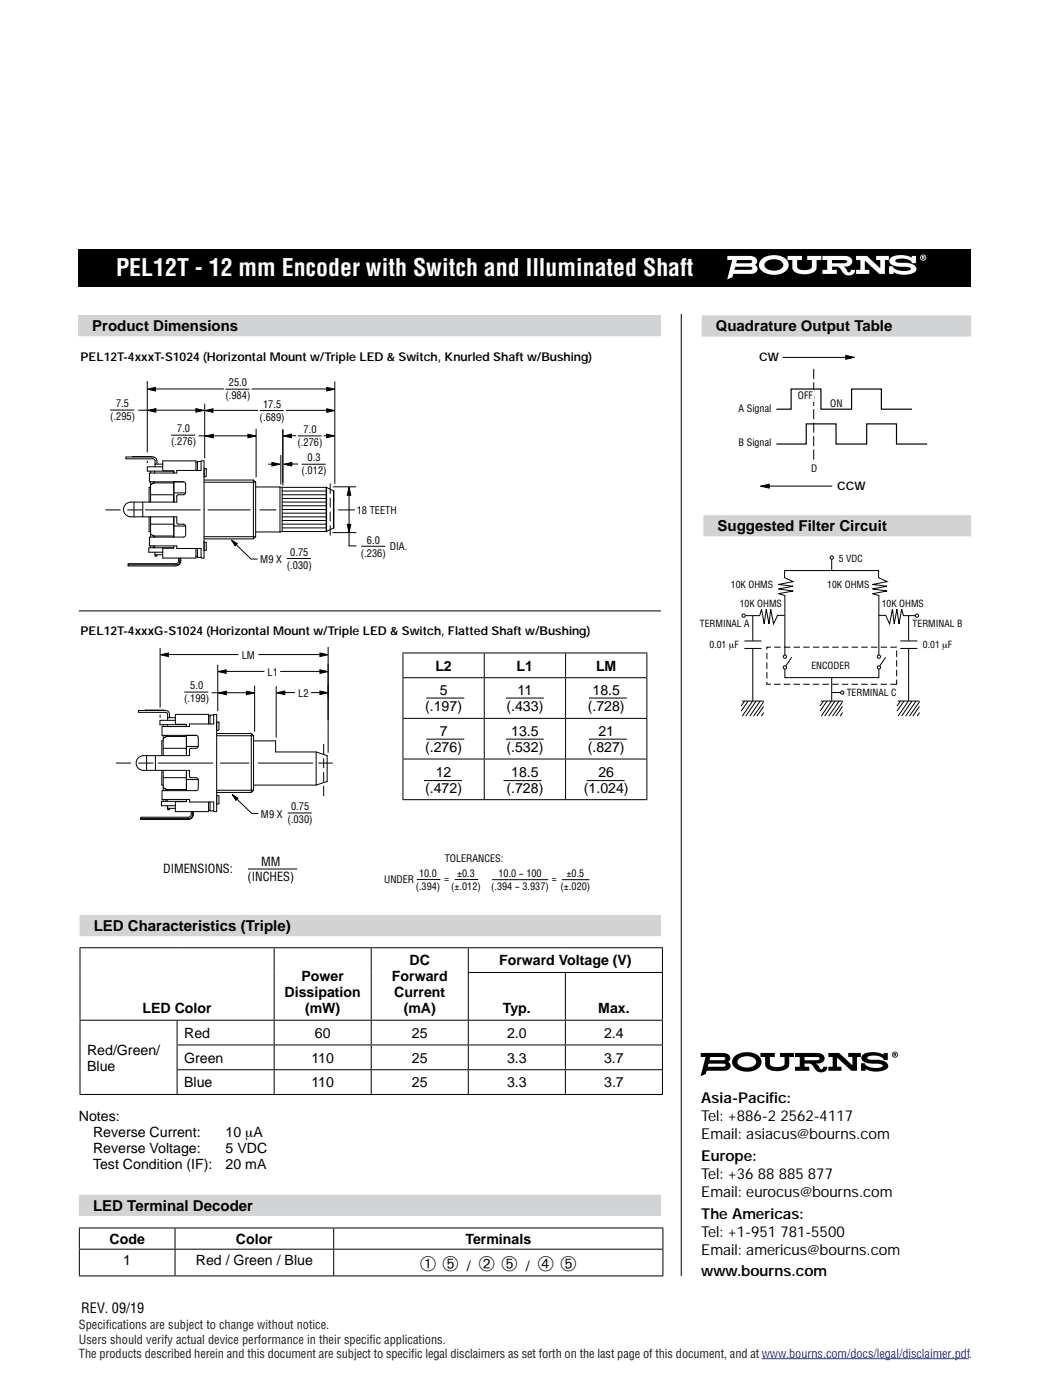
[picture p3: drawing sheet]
<svg xmlns="http://www.w3.org/2000/svg" width="210mm" height="279mm" viewBox="0 0 210 279" stroke-linecap="round" stroke-linejoin="round" font-family="sans-serif">
<path d="M15.7 49.7h178.1v7.5h-178.1z" fill="#000"/>
<g fill="#fff">
<path d="M157.2 51.1h2.9v.8h-1v1.4a1.59 1.59 0 0 0 1.8 .6 1.04 1.04 0 0 0 1.1-.6v-1.4h-.9v-.8h2.8v.8h-.9v1.5a2.1 2.1 0 0 1-2.4 1.3 2.91 2.91 0 0 1-2.4-.8l-.1-2h-.9z"/>
<path d="M170.9 51.1h2.1l2.7 2.5v-1.7h-.8v-.8h2.5v.8h-.8v2.8h-1.1l-2.9-2.7v1.9h.9v.8h-2.6v-.8h.8v-2h-.8z"/>
<path d="M177.9 51.3a4.5 4.5 0 0 1 4.1 .1v-.3h.8v1.4h-.8a2.21 2.21 0 0 0-2.7-.8l-.6 .2v.3l.5 .2h1.1a2.68 2.68 0 0 1 2.5 1 .91 .91 0 0 1-.8 1.2 4.4 4.4 0 0 1-3.7-.3v.4h-.9v-1.6h.8a2.17 2.17 0 0 0 2.2 1l1.1-.2 .3-.3a2.62 2.62 0 0 0-2.2-.4 2.54 2.54 0 0 1-2-.7l-.1-.4 .1-.5z"/>
<path d="M184.1 51.2v.2h.2v-.2zM184 51.1h.4v.3l.1 .4h-.1l-.2-.3-.1 .3h-.1zM183.8 51.4a.47 .47 0 0 0 .9 0 .47 .47 0 0 0-.9 0zM183.6 51.4a.61 .61 0 0 1 1.2 0 .61 .61 0 0 1-1.2 0z"/>
<path d="M146.7 53.2h3l.3 .1 .2 .2-.2 .3-.5 .1h-2.9zM147.1 51.9h2.6l.4 .3-.2 .3h-.4h-2.6zM145.2 51.1v.8h.9l-1 3.9 1.1-.5 .1-.6h3.6a.99 .99 0 0 0 1.2-.6 .99 .99 0 0 0-.4-1.2 .93 .93 0 0 0 .4-1.1 .93 .93 0 0 0-.9-.7z"/>
<path d="M152.9 52.2a2.59 2.59 0 0 1 3.3 .3 1.1 1.1 0 0 1-1.1 1.5 2 2 0 0 1-2.6-1.1zM152.1 51.7a1.58 1.58 0 0 0-.6 1.5 1.58 1.58 0 0 0 1.1 1.2 3.8 3.8 0 0 0 4.5-.6 1.72 1.72 0 0 0-1.3-2.7 4.2 4.2 0 0 0-3.7 .6z"/>
<path d="M166.1 51.9h2.5l.5 .3-.2 .3h-.4h-2.4zM164.1 51.1v.8h1v2h-1v.8h2.9v-.8h-.9v-.7a1.55 1.55 0 0 1 2 1 1.42 1.42 0 0 0 1.2 .8 1.42 1.42 0 0 0 1.3-.8v-.3h-.8v.2l-.3 .3a.59 .59 0 0 1-.6-.7l-.6-.5a1.27 1.27 0 0 0 1.7-1.3 1.39 1.39 0 0 0-1.4-.8z"/>
</g>
<path d="M15.7 254.6h116.7M15.7 249.3h116.7M15.7 245.1h116.7M15.8 249.4v5.1M15.8 245.2v4M34.9 249.4v5.1M34.9 245.2v4M66.6 249.4v5.1M66.6 245.2v4M132.3 249.4v5.1M132.3 245.2v4" fill="none" stroke="#000" stroke-width=".2"/>
<path d="M140 65.1h53.8" fill="none" stroke="#d1d3d4" stroke-width="4.2" stroke-linecap="butt"/>
<path d="M162.4 73.6v18.1" fill="none" stroke="#000" stroke-width=".2" stroke-dasharray="2 .7 2 .7 2 .7" stroke-linecap="butt"/>
<path d="M158.9 77.9h3.5v2.2h-3.5z" fill="#fff"/>
<path d="M155 81.7h2.9v-4.1h5.9v4.1h6.1v-4.1h6v4.1h6.1M155 88.6h5.9v-4h6v4h6.1v-4h5.9v4h6.1" fill="none" stroke="#000" stroke-width=".23"/>
<g fill="#000">
<path d="M29.4 77.7l1.6-.4v.7zM65.2 77.3l1.6 .4-1.6 .3zM168.8 70.9l1.7 .4-1.7 .4zM29.5 81.9l1.6-.4v.8zM39.1 81.5l1.6 .4-1.6 .4zM40.9 81.9l1.6-.3v.7zM41 87l1.6-.3v.7zM49.5 86.7l1.6 .3-1.6 .4zM54.3 92.3l1.6 .3-1.6 .4zM56.6 87l1.6-.4v.7zM56.6 92.6l1.6-.3v.7zM65.2 86.6l1.6 .4-1.6 .3z"/>
<path d="M65.2 81.6l1.6 .3-1.6 .4zM69.7 97.2l.3 1.6h-.7zM151.8 97l1.7-.4v.8zM46.2 107.8l1.2 .7-.5 .4zM69.3 104.7h.7l-.3 1.6zM32 130.7l1.6-.4v.7zM43.5 134l1.6-.3v.7zM43.6 138.3l1.6-.4v.7zM49.2 137.9l1.6 .4-1.6 .3zM55.2 138.3l1.6-.4v.7zM63.9 137.9l1.6 .4-1.6 .3zM63.9 133.7l1.6 .3-1.6 .4z"/>
<path d="M63.9 130.3l1.6 .4-1.6 .3zM46.3 158.5l1.2 .8-.4 .4z"/>
</g>
<g fill="none" stroke="#000" stroke-width=".2">
<path d="M29.4 76v14.3M29.4 77.7l1.6-.4v.7zM30.8 77.6h13.9M45 77.7h4.8M50.2 77.6h15.4M65.2 77.3l1.6 .4-1.6 .3zM66.8 76.1v20.4M136 62.7v192M156.2 71.3h14.1M168.8 70.9l1.7 .4-1.7 .4zM22 81.8h4.8M26.5 91.2h3.7"/>
<path d="M27.6 81.9h11.9M29.4 91.9v.5M29.5 81.9l1.6-.4v.8zM29.8 94.4h5.5v-.5h4.8v-1.9h.6v19.4h-.6v-1.9h-4.8v-.6h-5.5v-1.7h6.8l.3-.2 .2-.3-.1-1.8-.4-.3-1.2-.1-.1-1.4h-9.2a1.47 1.47 0 0 1-1.5-1.4 1.47 1.47 0 0 1 1.5-1.5h9.2l.1-1.4 1.2-.1 .4-.2 .1-1.9-.3-.4h-7zM30.1 96.2v.6l.2-.3h.3v-.1h.3v-.2M30.1 96.8v3.4M30.1 97.3h-.3v2.9M30.1 94v.4M30.6 96.2v.2M30.9 96.4h3.8M30.9 94v.4M30.9 92.6h1.6"/>
<path d="M31.3 92.6v-.7a.76 .76 0 0 0-.7-.7h-5.5v.4h5.6l.2 .3v1.3M32.5 93.2h-3.1v.8h5.3h-2.2v-2h6.6v1.9M34.2 86.8h4.8M34.7 96.4v2.3h-4.6M34.7 96.4v-.2v4v-1.5M34.7 98.4h2.3M34.7 94v.4M39.1 81.5l1.6 .4-1.6 .4zM39.1 92.3h.3M39.6 87h10M40.1 92.1h-.7v1.8M40.7 93.4l.5 .2v1.5l-.5 .1z"/>
<path d="M40.7 95.8h9.9l.4 .4M40.7 96.2h10.3M40.9 80.6v10.9M40.9 81.9l1.6-.3v.7zM41 87l1.6-.3v.7zM42.2 81.9h9.3M49.5 86.7l1.6 .3-1.6 .4zM50.6 95.8v11.7M51 97.2h4.9v9M51 96.2v10.9l-.4 .4h-9.9M51.1 85.6v9.7M51.8 81.9h4.8"/>
<path d="M53.5 92.6h2.2M54.3 92.3l1.6 .3-1.6 .4zM55.9 97.2l9.2 .1 1.5 .7M56 90.8v5.9M56.3 98.7h8.8M56.3 98h8.8M56.3 99.5h8.8M56.3 97.3v8.8M56.4 85.7v11.2M56.6 87l1.6-.4v.7zM56.6 92.6l1.6-.3v.7zM57 81.9h8.6"/>
<path d="M57.9 87h1.2M58 92.6h1.5M59.4 87h4.8M60.2 92.6h4.8M64.6 87h1M65.2 86.6l1.6 .4-1.6 .3zM65.2 81.6l1.6 .3-1.6 .4zM65.9 96.6v1.9M65.9 99.4v1.8M66.4 97.2h4.7M69.7 97.2l.3 1.6h-.7zM69.7 98v11h1.4"/>
<path d="M151.8 97l1.7-.4v.8zM152 97h14.1M21.1 101.8h2.9M25.5 101.8h2.9M26.7 100.2v2.9M28.5 100.2v2.9M29 101.8h11M29.8 103.1v3h.3M30.1 103.1v1.5h4.6M30.1 108.9v.4M30.1 106.5l.2 .3h.3v.2h.3M30.1 104.6v2.6"/>
<path d="M30.6 107v.2M30.6 108.9v.4M30.9 109.3h-1.2v.9h2.8M30.9 108.9v.4M30.9 109.3h3.8M30.9 110.7v.3h.4v-.3M30.9 110.7h1.6M30.9 110.2v.5M34.7 103.1v4.1M34.7 108.9v.5h-2.2v2h6.6v-1.9M34.7 107h-3.8v.2M34.7 105h2.3"/>
<path d="M35.6 111.4v.8l-.5 .3h-9.5v.4h9.3a1.18 1.18 0 0 0 1.2-1.5M35.9 111.4v.7a.6 .6 0 0 1-.8 .6h-9.5M39.1 111.1h.3M39.4 109.5v1.7h.7M40.7 108.1l.5 .2v1.5l-.5 .1M40.7 107.1h10.3M41.5 101.8h8.5M46.2 107.8l1.2 .7-.5 .4zM47 108.5l3.1 3.1h1.3M51 106.2h4.9M51.9 101.8h3.2M56.3 101.7h8.8"/>
<path d="M56.3 100.2h8.8M56.3 100.9h8.8M56.3 104.6h8.8M56.3 103.1h8.8M56.3 102.4h8.8M56.3 103.9h8.8M56.3 105.4h8.8M57.3 111.5h4.8M65.9 102.2v1.8M65.9 104.9v1.9M66.3 106.3h4.8M66.6 105.4l-1.5 .7-9.2 .1"/>
<path d="M67.5 101.8h3.3M69.3 104.7h.7l-.3 1.6zM72.1 109h4.8M166 111.6v2.2M166.3 113.9h9v1.4l1.7 .8-2.9 .5 2.9 .4-2.9 .5 2.9 .5-2.9 .5 1.3 .3v11.9M166.5 113.9h-9.9v1.4l1.7 .8-2.9 .5 2.9 .4-2.9 .5 2.9 .5-2.9 .5 1.2 .3v11.9M15.7 121.9h116.2M32 129.3v11.9M32 130.7l1.6-.4v.7zM33.4 130.6h14.2M36.8 138.1h4.8M42.2 138.3h7.1"/>
<path d="M43.5 132.7v9.2M43.5 134l1.6-.3v.7zM43.6 138.3l1.6-.4v.7zM44.9 134h7.9M49.2 137.9l1.6 .4-1.6 .3zM50.8 136.8v9.2M51.6 130.6h12.7M55.1 136.9v10.3M55.2 138.3l1.6-.4v.7zM55.9 134h8.4M56.6 138.2h2.3M62 138.2h2.3"/>
<path d="M63.9 137.9l1.6 .4-1.6 .3zM63.9 133.7l1.6 .3-1.6 .4zM63.9 130.3l1.6 .4-1.6 .3zM65.5 129.1v21.1M80.3 130.3h48.9M80.3 135.3h48.9M80.4 130.4v4.8M80.4 135.3v8M85.1 139.3h7.6M96.6 130.4v4.8M96.6 135.3v8M101 139.3h7.5"/>
<path d="M112.9 130.4v4.8M112.9 135.3v8M117.5 139.3h7.6M129.1 130.4v4.8M129.1 135.3v8M148.1 139.9h4.3M148.6 129.4h3.4M148.6 127.9h3.4M148.6 139.9l-.7 1M149.3 139.9l-1.4 2M150.2 139.9l-2.1 3M150.2 122.9v5"/>
<path d="M150.2 129.5v10.4M150.9 139.9l-2.1 3M151.7 139.9l-2.1 3M156.6 122.8h-1.4l-.8 1.7-.6-2.9-.3 2.9-.6-2.9-.4 2.9-.5-2.9-.4 1.3h-2.8M156.6 133.6v1.6h18.8v-1.6M158 131.2l-1.2 1.7M163.8 139.9h4.4M164.3 139.9l-.7 1M165.1 139.9l-1.5 2M165.9 139.9l-2 3M166 135.3v4.6M166.1 138.2h1.6"/>
<path d="M166.6 139.9l-2 3M167.5 139.9l-2.1 3M175.3 122.8h1.5l.7 1.7 .6-2.9 .4 2.9 .5-2.9 .4 2.9 .5-2.9 .4 1.3h2.5M176.8 131.2l-1.2 1.7M179.2 139.9h4.3M179.7 129.4h3.4M179.7 127.9h3.4M179.7 139.9l-.7 1M180.4 139.9l-1.4 2M181.3 139.9l-2.1 3M181.3 122.9v5M181.3 129.5v10.4"/>
<path d="M182 139.9l-2.1 3M182.8 139.9l-2.1 3M23.2 152.3h2.9M27.7 152.3h2.9M29 141.8h3.7M29.3 150.8v2.9M31 150.8v2.9M31.6 152.3h10.9M32 142.6v.6M32.3 153.7v3h.3M32.6 157.1l.3 .3h.2v.2h.3M32.6 153.7v1.5h4.6"/>
<path d="M32.6 159.5v.4M32.6 146.8v.6l.3-.3h.2v-.1h.3v-.2M32.6 147.4v3.4M32.6 147.9h-.3v2.9M32.6 144.6v.4M32.6 155.2v2.6M33.1 157.6v.2M33.1 159.5v.4M33.1 146.8v.2M33.4 159.9h-1.2v.9h2.8M33.4 159.5v.4M33.4 159.9h3.8"/>
<path d="M33.4 147h3.8M33.4 144.6v.4M33.5 143.2h1.5M33.8 143.2v-.7a.76 .76 0 0 0-.7-.7h-5.5v.4h5.6l.3 .3v1.3M35 142.6v1.9l2.2 .1h-5.3v-.8h3.1M35 142.6h6.6v1.9M37.2 159.5v.5h-2.2v2M37.2 157.6h-3.8v.2M37.2 147v-.2v4v-1.5M37.2 153.7v4.1M37.2 149h2.4M37.2 155.6h2.4"/>
<path d="M37.2 147v2.3h-4.6M37.2 144.5v.5M39.1 146.8l.3 .1 .2 .3-.1 1.9-.4 .2-1.2 .1-.1 1.4h-9.2a1.47 1.47 0 0 0-1.4 1.5 1.47 1.47 0 0 0 1.4 1.4h9.2l.1 1.4 1.2 .1 .4 .3 .1 1.8-.2 .4-.3 .1h-6.8v1.7h5.5v.6h4.9v1.9h.5v-19.4h-.5v1.9h-4.9v.5h-5.5v1.8h6.9M41.6 142.9h.3M42.7 142.7h-.8v1.8M43.2 144l.5 .2v1.5l-.5 .1zM43.2 158.7l.5 .2v1.5l-.5 .1M43.2 146.4h6.9l.5 .4M43.2 157.7h7.4M43.2 146.8h7.4M44 152.3h5.7M46.3 158.5l1.2 .8-.4 .4z"/>
<path d="M47.1 159.3l3.2 3.1h1.3M50.1 146.4v11.7M50.6 147.9h4.4v2.2h8.1l2.2 .7v5.2l-2.2 .7v-6.6M50.6 157.7l-.5 .4h-6.9M50.6 146.8v10.9M50.6 156.7h12.5M51.5 152.3h10.9M63.6 152.3h2.8M64.6 148.5v2M64.6 151.4v1.8M64.6 154.1v1.9M64.6 156.9v1.9"/>
<path d="M80.3 159.6h48.9M80.3 143.4h48.9M80.3 151.5h48.9M80.4 143.5v7.9M80.4 151.6v7.9M84.6 155.8h7.6M85.1 147.5h7.6M96.6 143.5v7.9M96.6 151.6v7.9M100.5 155.8h7.6M101 147.5h7.5M112.9 143.5v7.9"/>
<path d="M112.9 151.6v7.9M117.1 155.8h7.6M117.5 147.5h7.6M129.1 143.5v7.9M129.1 151.6v7.9M152.4 141l-1.3 1.9M152.4 140.1l-2 2.8M152.4 142.2l-.5 .7M168.2 140.1l-2.1 2.8M168.2 141l-1.4 1.9M168.2 142.2l-.5 .7M183.5 141l-1.3 1.9"/>
<path d="M183.5 140.1l-2 2.8M183.5 142.2l-.5 .7M33.5 161.3v.3h.3v-.3M33.5 161.3h1.5M33.5 160.8v.5M38.2 162a.85 .85 0 0 1-.5 1.1h-9.6v.4h9.3a1.17 1.17 0 0 0 1.2-1.5M38.4 162v.7a.62 .62 0 0 1-.8 .6h-9.5M41.6 160.1v1.9h-6.6M41.6 161.7h.3M41.9 160.1v1.7h.8M49.5 173.4h9.8M57.4 162.2h4.8"/>
<path d="M83.2 175.5h4.7M90.8 175.5h4.7M98.2 175.6h11.2M112.1 175.6h5.5M15.9 189.1h116.4M16 189.2v14.3M54.7 189.2v14.3M74.1 189.2v14.3M93.4 194.1h38.9M93.5 189.2v4.8M93.5 194.2v9.3M112.8 194.2v9.3"/>
<path d="M132.2 189.2v4.8M132.2 194.2v9.3M15.9 218.4h116.4M15.9 203.6h116.4M16 203.7v14.6M35.3 208.5h97M35.3 213.5h97M35.3 203.7v4.8M35.3 208.6v4.8M35.3 213.6v4.7M54.7 203.7v4.8M54.7 208.6v4.8"/>
<path d="M54.7 213.6v4.7M74.1 203.7v4.8M74.1 208.6v4.8M74.1 213.6v4.7M93.5 203.7v4.8M93.5 208.6v4.8M93.5 213.6v4.7M112.8 203.7v4.8M112.8 208.6v4.8M112.8 213.6v4.7M132.2 203.7v4.8M132.2 208.6v4.8"/>
<path d="M132.2 213.6v4.7"/>
<circle cx="166" cy="111.3" r=".33"/>
<circle cx="148.4" cy="122.9" r=".33"/>
<circle cx="156.6" cy="133.2" r=".33"/>
<circle cx="156.6" cy="131.1" r=".33"/>
<circle cx="168.1" cy="138.2" r=".33"/>
<circle cx="175.4" cy="133.2" r=".33"/>
<circle cx="175.4" cy="131.1" r=".33"/>
<circle cx="183" cy="122.9" r=".33"/>
</g>
<path d="M15.6 65h116.3M140.4 104.9h53.4M15.9 184.7h116M15.7 240.6h116.2" fill="none" stroke="#d1d3d4" stroke-width="4.2" stroke-linecap="butt"/>
<path d="M153 129.2h26v7.4h-26z" fill="none" stroke="#000" stroke-width=".2" stroke-dasharray="1.3 .6" stroke-linecap="butt"/>
<path d="M65.1 97.3v8.8M66.6 98v7.4" fill="none" stroke="#000" stroke-width=".29"/>
<path d="M152 271.2h41.3" fill="none" stroke="#00f" stroke-width=".2"/>
<g fill="#000100">
<path d="M151.8 210.1h2.8v.8h-.9v1.4a1.57 1.57 0 0 0 1.8 .6 1.03 1.03 0 0 0 1.1-.6v-1.4h-.9v-.8h2.7v.8h-.9v1.6a2.09 2.09 0 0 1-2.4 1.3 2.88 2.88 0 0 1-2.3-.9l-.1-2h-.9z"/>
<path d="M165.3 210.1h2.2l2.6 2.5v-1.7h-.8v-.8h2.5v.8h-.8v2.8h-1.1l-2.9-2.6v1.8h.9v.8h-2.6v-.8h.9v-2h-.9z"/>
<path d="M172.3 210.4a4.5 4.5 0 0 1 4 .1v-.4h.9v1.5h-.8a2.19 2.19 0 0 0-2.7-.9l-.6 .3v.2l.5 .3h1.1a2.66 2.66 0 0 1 2.5 .9 .9 .9 0 0 1-.8 1.2 4.3 4.3 0 0 1-3.7-.3v.4h-.9v-1.5h.8a2.16 2.16 0 0 0 2.2 .9l1.1-.1 .3-.3a2.6 2.6 0 0 0-2.2-.4 2.52 2.52 0 0 1-2-.8l-.1-.4 .1-.4z"/>
<path d="M178.5 210.3v.1h.2v-.1zM178.3 210.2h.5l-.1 .3 .2 .3h-.2l-.1-.2-.1 .2h-.2zM178.1 210.5a.5 .5 0 0 0 1 0 .5 .5 0 0 0-1 0zM178 210.5a.6 .6 0 0 1 1.2 0 .6 .6 0 0 1-1.2 0z"/>
<path d="M141.4 212.3h3h.2l.2 .3-.2 .2-.4 .1h-3zM141.8 210.9h2.5l.5 .3-.2 .3-.4 .1h-2.6zM139.8 210.1v.8h1l-1 3.9 1-.5 .2-.6h3.6a.98 .98 0 0 0 1.1-.6 .98 .98 0 0 0-.4-1.2 .92 .92 0 0 0 .4-1 .92 .92 0 0 0-.9-.7z"/>
<path d="M147.5 211.3a2.57 2.57 0 0 1 3.3 .3 1.09 1.09 0 0 1-1.1 1.4 1.98 1.98 0 0 1-2.5-1.1zM146.7 210.7a1.57 1.57 0 0 0-.6 1.6 1.57 1.57 0 0 0 1.2 1.2 3.8 3.8 0 0 0 4.4-.7 1.71 1.71 0 0 0-1.3-2.6 4.2 4.2 0 0 0-3.7 .5z"/>
<path d="M160.6 210.9h2.5l.5 .3-.2 .3-.4 .1h-2.4zM158.7 210.1v.8h.9v2h-.9v.8h2.8v-.8h-.9v-.6a1.54 1.54 0 0 1 2 .9 1.41 1.41 0 0 0 2.5 .1v-.4h-.8l-.1 .3-.2 .2a.59 .59 0 0 1-.6-.6l-.6-.5a1.26 1.26 0 0 0 1.7-1.4 1.37 1.37 0 0 0-1.4-.8z"/>
</g>
<text font-size="4.8" fill="#fff" x="23.2" y="55.2">PEL12T - 12 mm Encoder with Switch and Illuminated Shaft</text>
<g font-size="4.2">
<text x="83.8" y="253.6">➀</text>
<text x="88.3" y="253.6">➄</text>
<text x="95.5" y="253.6">➁</text>
<text x="100" y="253.6">➄</text>
<text x="107.3" y="253.6">➃</text>
<text x="111.8" y="253.6">➄</text>
</g>
<g font-size="3">
<text x="18.4" y="66.1">Product Dimensions</text>
<text x="142.8" y="66.1">Quadrature Output Table</text>
<text x="143.2" y="106">Suggested Filter Circuit</text>
<text x="18.7" y="185.8">LED Characteristics (Triple)</text>
<text x="139.9" y="220.2">Asia-Pacific:</text>
<text x="139.9" y="223.8">Tel: +886-2 2562-4117</text>
<text x="139.9" y="227.4">Email: asiacus@bourns.com</text>
<text x="139.9" y="231.7">Europe:</text>
<text x="139.9" y="235.3">Tel: +36 88 885 877</text>
<text x="139.9" y="238.9">Email: eurocus@bourns.com</text>
<text x="18.6" y="241.6">LED Terminal Decoder</text>
<text x="139.9" y="243.2">The Americas:</text>
<text x="139.9" y="246.8">Tel: +1-951 781-5500</text>
<text x="139.9" y="250.4">Email: americus@bourns.com</text>
<text x="139.9" y="254.7">www.bourns.com</text>
</g>
<g font-size="2.8">
<text x="86.9" y="133.8">L2</text>
<text x="103.1" y="133.8">L1</text>
<text x="118.9" y="133.8">LM</text>
<text x="84.8" y="142">(.197)</text>
<text x="87.7" y="138.8">5</text>
<text x="101.1" y="142">(.433)</text>
<text x="103.3" y="138.8">11</text>
<text x="117.3" y="142">(.728)</text>
<text x="118.2" y="138.8">18.5</text>
<text x="87.7" y="146.9">7</text>
<text x="102" y="146.9">13.5</text>
<text x="119.4" y="146.9">21</text>
<text x="84.8" y="150.1">(.276)</text>
<text x="87" y="155">12</text>
<text x="101.1" y="150.1">(.532)</text>
<text x="102" y="155">18.5</text>
<text x="117.3" y="150.1">(.827)</text>
<text x="119.4" y="155">26</text>
<text x="84.8" y="158.2">(.472)</text>
<text x="101.1" y="158.2">(.728)</text>
<text x="116.5" y="158.2">(1.024)</text>
<text x="60.2" y="195.8">Power</text>
<text x="78.2" y="195.8">Forward</text>
<text x="81.7" y="192.7">DC</text>
<text x="99.6" y="192.7">Forward Voltage (V)</text>
<text x="28.4" y="202.2">LED Color</text>
<text x="56.8" y="199">Dissipation</text>
<text x="60.9" y="202.2">(mW)</text>
<text x="78.7" y="199">Current</text>
<text x="80.6" y="202.2">(mA)</text>
<text x="100.4" y="202.2">Typ.</text>
<text x="119.4" y="202.2">Max.</text>
<text x="36.8" y="207.1">Red</text>
<text x="62.8" y="207.1">60</text>
<text x="82.2" y="207.1">25</text>
<text x="101.2" y="207.1">2.0</text>
<text x="120.6" y="207.1">2.4</text>
<text x="17.4" y="210.5">Red/Green/</text>
<text x="17.4" y="213.7">Blue</text>
<text x="36.8" y="212.1">Green</text>
<text x="62.2" y="212.1">110</text>
<text x="82.2" y="212.1">25</text>
<text x="101.2" y="212.1">3.3</text>
<text x="120.6" y="212.1">3.7</text>
<text x="36.8" y="217">Blue</text>
<text x="62.2" y="217">110</text>
<text x="82.2" y="217">25</text>
<text x="101.2" y="217">3.3</text>
<text x="120.6" y="217">3.7</text>
<text x="15.7" y="223.7">Notes:</text>
<text x="18.6" y="226.9">Reverse Current:</text>
<text x="45" y="226.9">10 μA</text>
<text x="18.6" y="230.1">Reverse Voltage:</text>
<text x="18.6" y="233.3">Test Condition (IF):</text>
<text x="45" y="230.1">5 VDC</text>
<text x="45" y="233.3">20 mA</text>
<text x="21.9" y="248.2">Code</text>
<text x="47.1" y="248.2">Color</text>
<text x="92.9" y="248.2">Terminals</text>
<text x="24.6" y="252.5">1</text>
<text x="39.1" y="252.5">Red / Green / Blue</text>
<text x="93.2" y="253.6">/</text>
<text x="104.9" y="253.6">/</text>
<text x="16.2" y="262.1">REV. 09/19</text>
</g>
<g font-size="2.5">
<text x="52.2" y="172.8">MM</text>
<text x="32.6" y="174.2">DIMENSIONS:</text>
<text x="49.4" y="175.7">(INCHES)</text>
</g>
<g font-size="2.5" fill="#231f20">
<text x="15.7" y="265.3">Specif</text>
<text x="15.7" y="268.1">Users should verify actual device performance in their specif</text>
<text x="21.1" y="265.3">ications are subject to change without notice.</text>
<text x="73.7" y="268.1">ic applications.</text>
<text x="15.7" y="271">The products described herein and this document are subject to specif</text>
<text x="82" y="271">ic legal disclaimers as set forth on the last page of this document, and at www.bourns.com/docs/legal/disclaimer.pdf.</text>
</g>
<g font-size="2.4">
<text x="16.1" y="72">PEL12T-4xxxT-S1024 (Horizontal Mount w/Triple LED &amp; Switch, Knurled Shaft w/Bushing)</text>
<text x="16.1" y="126.7">PEL12T-4xxxG-S1024 (Horizontal Mount w/Triple LED &amp; Switch, Flatted Shaft w/Bushing)</text>
</g>
<g font-size="2.3">
<text x="151.5" y="72.1">CW</text>
<text x="167.1" y="97.8">CCW</text>
</g>
<g font-size="2.1">
<text x="45.7" y="77.1">25.0</text>
<text x="22" y="83.8">(.295)</text>
<text x="23.2" y="81.2">7.5</text>
<text x="45" y="79.7">(.984)</text>
<text x="51.8" y="83.9">(.689)</text>
<text x="52.5" y="81.4">17.5</text>
<text x="34.2" y="88.9">(.276)</text>
<text x="35.4" y="86.3">7.0</text>
<text x="59.4" y="89">(.276)</text>
<text x="60.6" y="86.4">7.0</text>
<text x="60.2" y="94.7">(.012)</text>
<text x="61.4" y="92.1">0.3</text>
<text x="71.2" y="102.7">18 TEETH</text>
<text x="51.9" y="112.4">M9 X</text>
<text x="57.2" y="113.5">(.030)</text>
<text x="57.9" y="110.9">0.75</text>
<text x="72" y="111.3">(.236)</text>
<text x="73.2" y="108.7">6.0</text>
<text x="77.8" y="109.8">DIA.</text>
<text x="48.2" y="131.5">LM</text>
<text x="38" y="137.5">5.0</text>
<text x="53.4" y="134.9">L1</text>
<text x="36.8" y="140.1">(.199)</text>
<text x="59.5" y="139.1">L2</text>
<text x="58.1" y="161.7">0.75</text>
<text x="52.1" y="163.2">M9 X</text>
<text x="57.4" y="164.3">(.030)</text>
</g>
<g font-size="2">
<text x="147.4" y="82.2">A Signal</text>
<text x="159.2" y="79.6">OFF</text>
<text x="165.7" y="81.2">ON</text>
<text x="147.4" y="89">B Signal</text>
<text x="161.9" y="94.2">D</text>
<text x="88.8" y="172">TOLERANCES:</text>
<text x="76.7" y="176.2">UNDER</text>
<text x="83" y="177.6">(.394)</text>
<text x="83.6" y="175">10.0</text>
<text x="88.7" y="176.1">=</text>
<text x="90" y="177.5">(±.012)</text>
<text x="91.2" y="175">±0.3</text>
<text x="98" y="177.6">(.394 ~ 3.937)</text>
<text x="99.5" y="175">10.0 ~ 100</text>
<text x="110.1" y="176.1">=</text>
<text x="111.9" y="177.6">(±.020)</text>
<text x="113.1" y="175">±0.5</text>
</g>
<g font-size="1.9">
<text x="167.4" y="112.1">5 VDC</text>
<text x="145.9" y="117.4">10K OHMS</text>
<text x="165.1" y="117.4">10K OHMS</text>
<text x="139.7" y="125.1">TERMINAL A</text>
<text x="147.6" y="121.2">10K OHMS</text>
<text x="176" y="121.2">10K OHMS</text>
<text x="182.1" y="125.1">TERMINAL B</text>
<text x="141.6" y="129.3">0.01 μF</text>
<text x="184.2" y="129.3">0.01 μF</text>
<text x="161.9" y="133.6">ENCODER</text>
<text x="169" y="138.9">TERMINAL C</text>
</g>
</svg>
